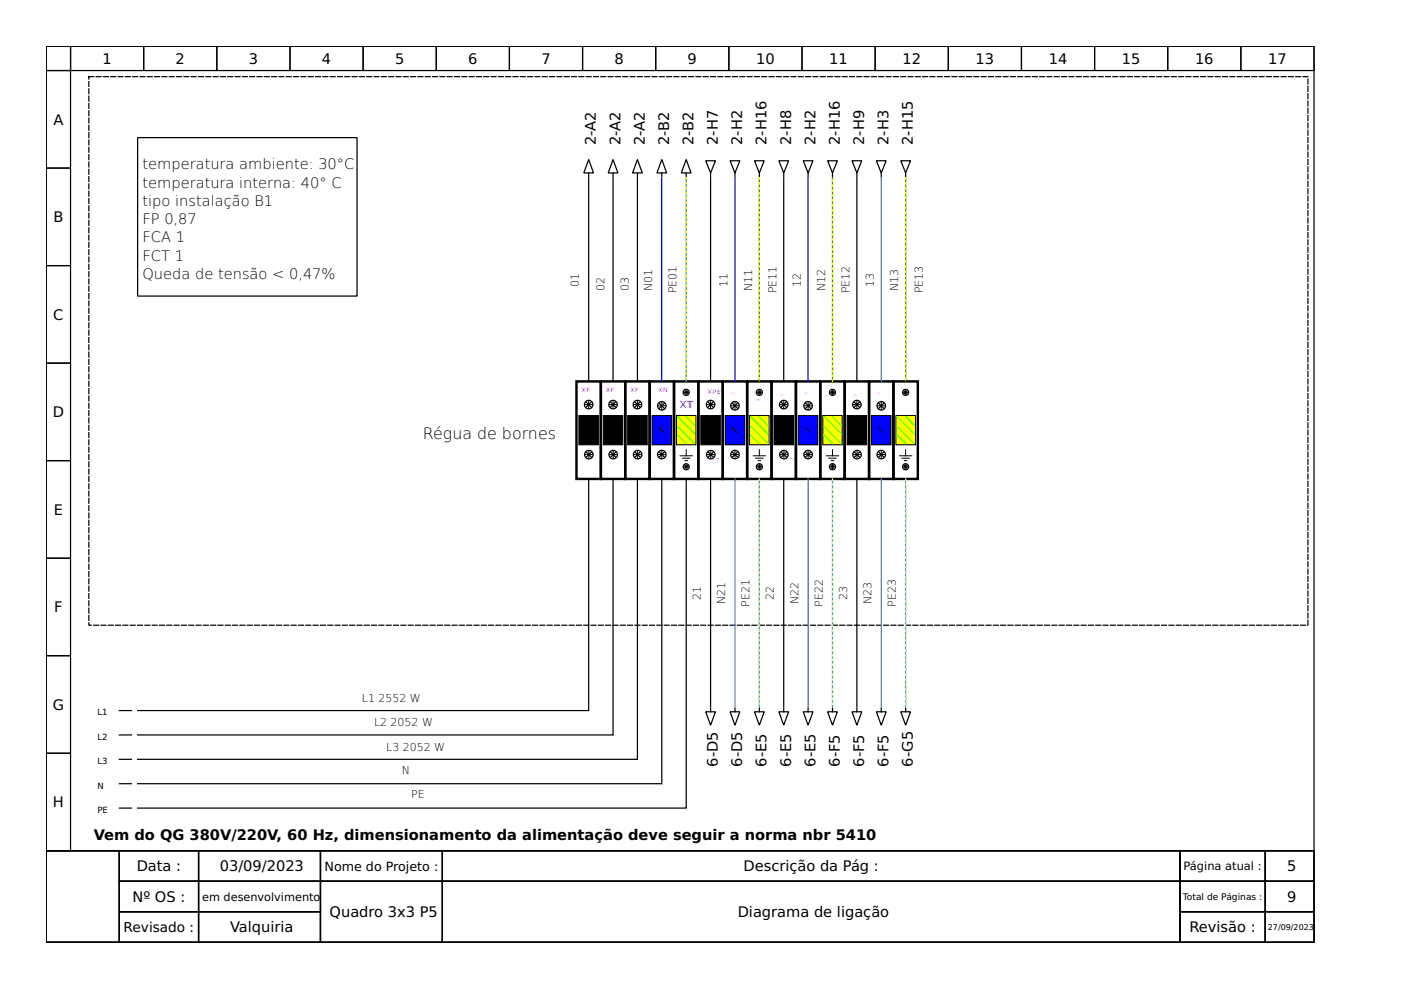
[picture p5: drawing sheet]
<svg xmlns="http://www.w3.org/2000/svg" width="297mm" height="210mm" viewBox="0 0 297 210" stroke-linecap="round" stroke-linejoin="round" font-family="sans-serif">
<g fill="none" stroke="#000" stroke-width=".26">
<path d="M9.8 9.8h268.8v170.6h-268.8zM9.8 9.8h5.2v5.2h-5.2zM9.8 15h5.2v20.6h-5.2zM15 9.8h15.5v5.2h-15.5zM30.5 9.8h15.5v5.2h-15.5zM46 9.8h15.5v5.2h-15.5zM61.5 9.8h15.5v5.2h-15.5zM77 9.8h15.5v5.2h-15.5zM92.5 9.8h15.5v5.2h-15.5zM108 9.8h15.5v5.2h-15.5zM123.5 9.8h15.5v5.2h-15.5zM139 9.8h15.5v5.2h-15.5z"/>
<path d="M154.5 9.8h15.5v5.2h-15.5zM170 9.8h15.6v5.2h-15.6zM185.6 9.8h15.5v5.2h-15.5zM201.1 9.8h15.5v5.2h-15.5zM216.6 9.8h15.5v5.2h-15.5zM232.1 9.8h15.5v5.2h-15.5zM247.6 9.8h15.5v5.2h-15.5zM263.1 9.8h15.5v5.2h-15.5zM9.8 35.6h5.2v20.7h-5.2zM29.2 29.2h46.5v33.6h-46.5zM185.8 34.1h2.1l-1.1 2.6zM186.8 36.7v.7"/>
<path d="M9.8 56.3h5.2v20.7h-5.2zM86 57.6h.1M9.8 77h5.2v20.7h-5.2zM9.8 97.7h5.2v20.6h-5.2zM186.3 85.5l1.1 1.1M186.3 95.9l1.1 1M187.4 95.9l-1.1 1M187.4 85.5l-1.1 1.1M9.8 118.3h5.2v20.7h-5.2zM9.8 139h5.2v20.7h-5.2zM9.8 159.7h5.2v20.7h-5.2zM25.3 150.7h2.6"/>
<path d="M25.3 155.8h2.6M25.3 171.3h2.6M25.3 161h2.6M25.3 166.2h2.6M9.8 180.4h268.8v19.4h-268.8zM9.8 180.4h15.5v19.4h-15.5zM25.3 180.4h16.8v6.4h-16.8zM25.3 186.8h16.8v6.5h-16.8zM25.3 193.3h16.8v6.5h-16.8zM42.1 180.4h25.8v6.4h-25.8zM42.1 186.8h25.8v6.5h-25.8zM42.1 193.3h25.8v6.5h-25.8z"/>
<path d="M67.9 180.4h25.9v6.4h-25.9zM67.9 186.8h25.9v13h-25.9zM93.8 180.4h156.4v6.4h-156.4zM93.8 186.8h156.4v13h-156.4zM250.2 180.4h18.1v6.4h-18.1zM250.2 186.8h18.1v6.5h-18.1zM250.2 193.3h18.1v6.5h-18.1zM268.3 180.4h10.3v6.4h-10.3zM268.3 186.8h10.3v6.5h-10.3zM268.3 193.3h10.3v6.5h-10.3z"/>
<circle cx="186.8" cy="96.4" r=".9"/>
<circle cx="186.8" cy="86" r=".9"/>
</g>
<path d="M18.8 16.3h258.5v116.3h-258.5z" fill="none" stroke="#000" stroke-width=".26" stroke-dasharray="1 .5"/>
<path d="M184.3 80.9h5.1v20.6h-5.1z" fill="none" stroke="#000" stroke-width=".52"/>
<path d="M184.8 88.1h4.1v6.2h-4.1z" fill-rule="evenodd" fill="#00f" stroke="#000" stroke-width=".21"/>
<path d="M124 85.8h1.6M124.1 96.4h1.5M124.8 85v1.6M124.8 95.6v1.6M186.1 86h1.5M186.1 96.4h1.5M186.3 90.7l1.1 1M186.8 85.3v1.5M186.8 95.6v1.6" fill="none" stroke="#000" stroke-width=".21"/>
<g fill="none" stroke="#000" stroke-width=".26">
<path d="M124.3 85.3l1 1M124.3 95.9l1.1 1M125.3 85.3l-1 1M125.4 95.9l-1.1 1M185.8 150.9h2.1l-1.1 2.9zM186.8 150.1v.8"/>
<circle cx="124.8" cy="85.8" r=".9"/>
<circle cx="124.8" cy="96.4" r=".9"/>
<circle cx="192" cy="99" r=".65"/>
</g>
<path d="M122.2 80.9h5.2v20.6h-5.2z" fill="none" stroke="#000" stroke-width=".52"/>
<path d="M122.7 88.1h4.2v6.2h-4.2z" fill-rule="evenodd" fill="#000" stroke="#000" stroke-width=".21"/>
<path d="M189.9 88.1h4.2v6.2h-4.2z" fill-rule="evenodd" fill="#ff0" stroke="#000" stroke-width=".21"/>
<g fill="none" stroke="#000" stroke-width=".26">
<path d="M130 33.8l1 2.9h-2.1zM130 36.7v.7M140.3 33.8l1.1 2.9h-2.1zM140.3 36.7v.7M129.5 85.3l1 1M129.5 95.9l1 1M130.5 85.3l-1 1M130.5 95.9l-1 1M139.8 85.5l1 1.1M139.8 95.9l1 1M140.8 95.9l-1 1M140.8 85.5l-1 1.1"/>
<path d="M150.1 85.3l1.1 1M150.2 95.9l1 1M151.2 85.3l-1.1 1M151.2 95.9l-1 1M165.6 85.3l1.1 1M165.7 95.9l1 1M166.7 85.3l-1.1 1M166.7 95.9l-1 1M181.2 85.3l1 1M181.2 95.9l1 1M182.2 85.3l-1 1M182.2 95.9l-1 1"/>
<path d="M191.8 98.7l.5 .5M191.8 82.9l.5 .6M192.3 98.7l-.5 .5M192.3 82.9l-.5 .6M191 150.9h2l-1 2.9zM192 150.1v.8"/>
<circle cx="130" cy="85.8" r=".9"/>
<circle cx="130" cy="96.4" r=".9"/>
<circle cx="140.3" cy="86" r=".9"/>
<circle cx="140.3" cy="96.4" r=".9"/>
<circle cx="150.7" cy="85.8" r=".9"/>
<circle cx="150.7" cy="96.4" r=".9"/>
<circle cx="166.2" cy="85.8" r=".9"/>
<circle cx="166.2" cy="96.4" r=".9"/>
<circle cx="181.7" cy="85.8" r=".9"/>
<circle cx="181.7" cy="96.4" r=".9"/>
<circle cx="192" cy="83.2" r=".65"/>
</g>
<path d="M127.4 80.9h5.2v20.6h-5.2zM137.7 80.9h5.2v20.6h-5.2zM148.1 80.9h5.1v20.6h-5.1zM163.6 80.9h5.1v20.6h-5.1zM179.1 80.9h5.2v20.6h-5.2zM189.4 80.9h5.2v20.6h-5.2z" fill="none" stroke="#000" stroke-width=".52"/>
<g fill="none" stroke="#000" stroke-width=".21">
<path d="M129.2 85.8h1.6M129.2 96.4h1.6M130 85v1.6M130 95.6v1.6M149.9 85.8h1.5M149.9 96.4h1.6M150.7 85v1.6M150.7 95.6v1.6M165.4 85.8h1.5M165.4 96.4h1.6M166.2 85v1.6M166.2 95.6v1.6"/>
<path d="M180.9 85.8h1.5M180.9 96.4h1.6M181.7 85v1.6M181.7 95.6v1.6M190.7 96.6h2.6M191.2 97.2h1.6M191.5 99h1M191.5 83.2h1M191.8 97.7h.5M192 82.7v1M192 95.3v1.3M192 98.4v1.1"/>
</g>
<path d="M190.2 88.4l3.6 3.6M190.2 90.4l3.6 3.7M190.2 92.2l1.8 1.9M192 88.4l1.8 1.8" fill="none" stroke="#0f0" stroke-width=".26"/>
<g fill="#000" stroke="#000" stroke-width=".21">
<path d="M127.9 88.1h4.1v6.2h-4.1z" fill-rule="evenodd"/>
<path d="M148.6 88.1h4.1v6.2h-4.1z" fill-rule="evenodd"/>
<path d="M164.1 88.1h4.1v6.2h-4.1z" fill-rule="evenodd"/>
<path d="M179.6 88.1h4.1v6.2h-4.1z" fill-rule="evenodd"/>
</g>
<path d="M138.3 88.1h4.1v6.2h-4.1z" fill-rule="evenodd" fill="#00f" stroke="#000" stroke-width=".21"/>
<path d="M139.5 86h1.6M139.5 96.4h1.6M139.8 90.7l1 1M140.3 85.3v1.5M140.3 95.6v1.6" fill="none" stroke="#000" stroke-width=".21"/>
<g fill="none" stroke="#000" stroke-width=".26">
<path d="M191 34.1h2l-1 2.6zM192 36.7v.7M155.3 85.5l1 1.1M155.3 95.9l1 1M156.3 95.9l-1 1M156.3 85.5l-1 1.1M180.6 150.9h2.1l-1 2.9zM181.7 150.1v.8"/>
<circle cx="155.8" cy="86" r=".9"/>
<circle cx="155.8" cy="96.4" r=".9"/>
</g>
<path d="M153.2 80.9h5.2v20.6h-5.2z" fill="none" stroke="#000" stroke-width=".52"/>
<path d="M153.8 88.1h4.1v6.2h-4.1z" fill-rule="evenodd" fill="#00f" stroke="#000" stroke-width=".21"/>
<path d="M155.1 86h1.5M155.1 96.4h1.5M155.3 90.7l1 1M155.8 85.3v1.5M155.8 95.6v1.6" fill="none" stroke="#000" stroke-width=".21"/>
<g fill="none" stroke="#000" stroke-width=".26">
<path d="M154.8 34.1h2.1l-1.1 2.6zM155.8 36.7v.7M165.1 150.9h2.1l-1 2.9zM166.2 150.1v.8"/>
<circle cx="161" cy="99" r=".65"/>
</g>
<path d="M158.9 88.1h4.2v6.2h-4.2z" fill-rule="evenodd" fill="#ff0" stroke="#000" stroke-width=".21"/>
<g fill="none" stroke="#000" stroke-width=".26">
<path d="M160.7 98.7l.6 .5M160.7 82.9l.6 .6M161.3 98.7l-.6 .5M161.3 82.9l-.6 .6"/>
<circle cx="161" cy="83.2" r=".65"/>
<circle cx="176.5" cy="99" r=".65"/>
</g>
<path d="M158.4 80.9h5.2v20.6h-5.2z" fill="none" stroke="#000" stroke-width=".52"/>
<path d="M159.7 96.6h2.6M160.2 97.2h1.6M160.5 99h1M160.5 83.2h1M160.7 97.7h.6M161 82.7v1M161 95.3v1.3M161 98.4v1.1" fill="none" stroke="#000" stroke-width=".21"/>
<path d="M159.2 88.4l3.6 3.6M159.2 90.4l3.6 3.7M159.2 92.2l1.8 1.9M161 88.4l1.8 1.8" fill="none" stroke="#0f0" stroke-width=".26"/>
<path d="M174.4 88.1h4.2v6.2h-4.2z" fill-rule="evenodd" fill="#ff0" stroke="#000" stroke-width=".21"/>
<g fill="none" stroke="#000" stroke-width=".26">
<path d="M165.1 34.1h2.1l-1 2.6zM166.2 36.7v.7M180.6 34.1h2.1l-1 2.6zM181.7 36.7v.7M170.8 85.5l1.1 1.1M170.8 95.9l1.1 1M171.9 95.9l-1.1 1M171.9 85.5l-1.1 1.1M176.2 98.7l.6 .5M176.2 82.9l.6 .6M176.8 98.7l-.6 .5M176.8 82.9l-.6 .6"/>
<circle cx="171.3" cy="96.4" r=".9"/>
<circle cx="171.3" cy="86" r=".9"/>
<circle cx="176.5" cy="83.2" r=".65"/>
</g>
<path d="M168.7 80.9h5.2v20.6h-5.2zM173.9 80.9h5.2v20.6h-5.2z" fill="none" stroke="#000" stroke-width=".52"/>
<path d="M175.2 96.6h2.6M175.7 97.2h1.6M176 99h1M176 83.2h1M176.2 97.7h.6M176.5 82.7v1M176.5 95.3v1.3M176.5 98.4v1.1" fill="none" stroke="#000" stroke-width=".21"/>
<path d="M174.7 88.4l3.6 3.6M174.7 90.4l3.6 3.7M174.7 92.2l1.8 1.9M176.5 88.4l1.8 1.8" fill="none" stroke="#0f0" stroke-width=".26"/>
<path d="M169.3 88.1h4.1v6.2h-4.1z" fill-rule="evenodd" fill="#00f" stroke="#000" stroke-width=".21"/>
<path d="M134.4 85.8h1.5M134.4 96.4h1.6M135.1 85v1.6M135.2 95.6v1.6M170.6 86h1.5M170.6 96.4h1.5M170.8 90.7l1.1 1M171.3 85.3v1.5M171.3 95.6v1.6" fill="none" stroke="#000" stroke-width=".21"/>
<g fill="none" stroke="#000" stroke-width=".26">
<path d="M124.8 33.8l1 2.9h-2zM124.8 36.7v.7M135.1 33.8l1.1 2.9h-2.1zM135.1 36.7v.7M145.5 33.8l1 2.9h-2zM145.5 36.7v.7M149.6 34.1h2.1l-1 2.6zM150.7 36.7v.7M160 34.1h2l-1 2.6zM161 36.7v.7M170.3 34.1h2.1l-1.1 2.6zM171.3 36.7v.7"/>
<path d="M134.6 85.3l1.1 1M134.7 95.9l1 1M135.7 85.3l-1.1 1M135.7 95.9l-1 1M149.6 150.9h2.1l-1 2.9zM150.7 150.1v.8M160 150.9h2l-1 2.9zM161 150.1v.8M170.3 150.9h2.1l-1.1 2.9zM171.3 150.1v.8M175.5 150.9h2l-1 2.9zM176.5 150.1v.8"/>
<circle cx="135.1" cy="85.8" r=".9"/>
<circle cx="135.2" cy="96.4" r=".9"/>
<circle cx="145.5" cy="99" r=".65"/>
</g>
<path d="M132.6 80.9h5.1v20.6h-5.1z" fill="none" stroke="#000" stroke-width=".52"/>
<path d="M133.1 88.1h4.1v6.2h-4.1z" fill-rule="evenodd" fill="#000" stroke="#000" stroke-width=".21"/>
<path d="M143.4 88.1h4.2v6.2h-4.2z" fill-rule="evenodd" fill="#ff0" stroke="#000" stroke-width=".21"/>
<g fill="none" stroke="#000" stroke-width=".26">
<path d="M124.8 37.7v43.2M130 37.7v43.2M135.1 37.7v43.2M150.7 37.7v43.2M166.2 37.7v43.2M175.5 34.1h2l-1 2.6zM176.5 36.7v.7M181.7 37.7v43.2M145.2 98.7l.5 .5M145.2 82.9l.5 .6M145.7 98.7l-.5 .5M145.7 82.9l-.5 .6"/>
<path d="M124.8 101.5v49.2h-95.6M130 101.5v54.3h-100.8M135.1 101.5v59.5h-105.9M140.3 101.5v64.7h-111.1M145.5 101.5v69.8h-116.3M150.7 101.5v48.4M166.2 101.5v48.4M181.7 101.5v48.4M154.8 150.9h2.1l-1.1 2.9zM155.8 150.1v.8"/>
<circle cx="145.5" cy="83.2" r=".65"/>
</g>
<path d="M142.9 80.9h5.2v20.6h-5.2z" fill="none" stroke="#000" stroke-width=".52"/>
<path d="M144.2 96.6h2.6M144.7 97.2h1.6M145 99h1M145 83.2h1M145.2 97.7h.5M145.5 82.7v1M145.5 95.3v1.3M145.5 98.4v1.1" fill="none" stroke="#000" stroke-width=".21"/>
<path d="M143.7 88.4l3.6 3.6M143.7 90.4l3.6 3.7M143.7 92.2l1.8 1.9M145.5 88.4l1.8 1.8" fill="none" stroke="#0f0" stroke-width=".26"/>
<path d="M186.8 37.7v43.2" fill="none" stroke="#1c71d8" stroke-width=".26"/>
<path d="M155.8 101.5v48.4M171.3 101.5v48.4M186.8 101.5v48.4" fill="none" stroke="#3584e4" stroke-width=".26"/>
<path d="M161 37.7v43.2M176.5 37.7v43.2M192 37.7v43.2" fill="none" stroke="#0a0" stroke-width=".26"/>
<path d="M145.5 37.7v43.2M161 37.7v43.2M192 37.7v43.2M176.5 80.9v-43.2" fill="none" stroke="#ff0" stroke-width=".26" stroke-dasharray=".3 .8"/>
<path d="M140.3 37.7v43.2M155.8 37.7v43.2M171.3 37.7v43.2" fill="none" stroke="#00f" stroke-width=".26"/>
<path d="M161 101.5v48.4M176.5 101.5v48.4M192 101.5v48.4" fill="none" stroke="#33d17a" stroke-width=".26"/>
<path d="M161 101.5v48.4M176.5 101.5v48.4M192 101.5v48.4" fill="none" stroke="#f9f06b" stroke-width=".26" stroke-dasharray=".3 .8"/>
<path d="M145.5 37.7v43.2" fill="none" stroke="#2ec27e" stroke-width=".26"/>
<text font-size="3.4" x="89.7" y="93">Régua de bornes</text>
<g font-size="3.1">
<text x="21.7" y="13.5">1</text>
<text x="37.2" y="13.5">2</text>
<text x="52.7" y="13.5">3</text>
<text x="68.3" y="13.5">4</text>
<text x="83.8" y="13.5">5</text>
<text x="99.3" y="13.5">6</text>
<text x="114.8" y="13.5">7</text>
<text x="130.3" y="13.5">8</text>
<text x="145.8" y="13.5">9</text>
<text x="160.3" y="13.5">10</text>
<text x="175.8" y="13.5">11</text>
<text x="191.3" y="13.5">12</text>
<text x="206.8" y="13.5">13</text>
<text x="222.4" y="13.5">14</text>
<text x="237.9" y="13.5">15</text>
<text x="253.4" y="13.5">16</text>
<text x="268.9" y="13.5">17</text>
<text x="11.3" y="26.5">A</text>
<text x="30.2" y="35.9">temperatura ambiente: 30°C</text>
<text x="126.4" y="30.7" transform="rotate(-90 126.4 30.7)">2-A2</text>
<text x="131.5" y="30.7" transform="rotate(-90 131.5 30.7)">2-A2</text>
<text x="136.7" y="30.7" transform="rotate(-90 136.7 30.7)">2-A2</text>
<text x="141.9" y="30.7" transform="rotate(-90 141.9 30.7)">2-B2</text>
<text x="147" y="30.7" transform="rotate(-90 147 30.7)">2-B2</text>
<text x="152.2" y="30.7" transform="rotate(-90 152.2 30.7)">2-H7</text>
<text x="157.4" y="30.7" transform="rotate(-90 157.4 30.7)">2-H2</text>
<text x="162.5" y="30.7" transform="rotate(-90 162.5 30.7)">2-H16</text>
<text x="167.7" y="30.7" transform="rotate(-90 167.7 30.7)">2-H8</text>
<text x="172.9" y="30.7" transform="rotate(-90 172.9 30.7)">2-H2</text>
<text x="178.1" y="30.7" transform="rotate(-90 178.1 30.7)">2-H16</text>
<text x="183.2" y="30.7" transform="rotate(-90 183.2 30.7)">2-H9</text>
<text x="188.4" y="30.7" transform="rotate(-90 188.4 30.7)">2-H3</text>
<text x="193.6" y="30.7" transform="rotate(-90 193.6 30.7)">2-H15</text>
<text x="30.2" y="39.8">temperatura interna: 40° C</text>
<text x="11.3" y="47.1">B</text>
<text x="30.2" y="43.6">tipo instalação B1</text>
<text x="30.2" y="47.5">FP 0,87</text>
<text x="30.2" y="51.4">FCA 1</text>
<text x="30.2" y="55.3">FCT 1</text>
<text x="30.2" y="59.2">Queda de tensão &lt; 0,47%</text>
<text x="11.3" y="67.8">C</text>
<text x="11.2" y="88.5">D</text>
<text x="11.4" y="109.2">E</text>
<text x="11.5" y="129.8">F</text>
<text x="11.2" y="150.5">G</text>
<text x="152.2" y="162.5" transform="rotate(-90 152.2 162.5)">6-D5</text>
<text x="157.4" y="162.5" transform="rotate(-90 157.4 162.5)">6-D5</text>
<text x="162.5" y="162.5" transform="rotate(-90 162.5 162.5)">6-E5</text>
<text x="167.7" y="162.5" transform="rotate(-90 167.7 162.5)">6-E5</text>
<text x="172.9" y="162.5" transform="rotate(-90 172.9 162.5)">6-E5</text>
<text x="178.1" y="162.5" transform="rotate(-90 178.1 162.5)">6-F5</text>
<text x="183.2" y="162.5" transform="rotate(-90 183.2 162.5)">6-F5</text>
<text x="188.4" y="162.5" transform="rotate(-90 188.4 162.5)">6-F5</text>
<text x="193.6" y="162.5" transform="rotate(-90 193.6 162.5)">6-G5</text>
<text x="11.2" y="171.2">H</text>
<text x="19.9" y="178.1">Vem do QG 380V/220V, 60 Hz, dimensionamento da alimentação deve seguir a norma nbr 5410</text>
<text x="29" y="184.8">Data :</text>
<text x="46.6" y="184.8">03/09/2023</text>
<text x="157.6" y="184.8">Descrição da Pág :</text>
<text x="272.9" y="184.8">5</text>
<text x="28.1" y="191.2">Nº OS :</text>
<text x="272.9" y="191.2">9</text>
<text x="48.8" y="197.7">Valquiria</text>
<text x="69.9" y="194.5">Quadro 3x3 P5</text>
<text x="156.4" y="194.5">Diagrama de ligação</text>
<text x="252.2" y="197.7">Revisão :</text>
</g>
<text font-size="2.9" x="26.2" y="197.6">Revisado :</text>
<text font-size="2.7" x="68.8" y="184.6">Nome do Projeto :</text>
<g font-size="2.4">
<text x="250.9" y="184.5">Página atual :</text>
<text x="42.9" y="191">em desenvolvimento</text>
</g>
<g font-size="2.3">
<text x="122.7" y="60.8" transform="rotate(-90 122.7 60.8)">01</text>
<text x="128.2" y="61.7" transform="rotate(-90 128.2 61.7)">02</text>
<text x="133.3" y="61.7" transform="rotate(-90 133.3 61.7)">03</text>
<text x="138.3" y="61.6" transform="rotate(-90 138.3 61.6)">N01</text>
<text x="143.4" y="62.2" transform="rotate(-90 143.4 62.2)">PE01</text>
<text x="154.3" y="60.8" transform="rotate(-90 154.3 60.8)">11</text>
<text x="159.4" y="61.6" transform="rotate(-90 159.4 61.6)">N11</text>
<text x="164.6" y="62.2" transform="rotate(-90 164.6 62.2)">PE11</text>
<text x="169.8" y="60.8" transform="rotate(-90 169.8 60.8)">12</text>
<text x="175" y="61.6" transform="rotate(-90 175 61.6)">N12</text>
<text x="180.1" y="62.2" transform="rotate(-90 180.1 62.2)">PE12</text>
<text x="185.3" y="60.8" transform="rotate(-90 185.3 60.8)">13</text>
<text x="190.5" y="61.6" transform="rotate(-90 190.5 61.6)">N13</text>
<text x="195.6" y="62.2" transform="rotate(-90 195.6 62.2)">PE13</text>
<text x="148.6" y="127.2" transform="rotate(-90 148.6 127.2)">21</text>
<text x="153.8" y="128.1" transform="rotate(-90 153.8 128.1)">N21</text>
<text x="158.9" y="128.6" transform="rotate(-90 158.9 128.6)">PE21</text>
<text x="164.1" y="127.2" transform="rotate(-90 164.1 127.2)">22</text>
<text x="169.3" y="128.1" transform="rotate(-90 169.3 128.1)">N22</text>
<text x="174.4" y="128.6" transform="rotate(-90 174.4 128.6)">PE22</text>
<text x="179.6" y="127.2" transform="rotate(-90 179.6 127.2)">23</text>
<text x="184.8" y="128.1" transform="rotate(-90 184.8 128.1)">N23</text>
<text x="189.9" y="128.6" transform="rotate(-90 189.9 128.6)">PE23</text>
<text x="76.7" y="148.8">L1</text>
<text x="80.2" y="148.8">2552 W</text>
<text x="79.3" y="154">L2</text>
<text x="82.8" y="154">2052 W</text>
<text x="81.9" y="159.2">L3</text>
<text x="85.4" y="159.2">2052 W</text>
<text x="85.2" y="164.1">N</text>
<text x="87.2" y="169.3">PE</text>
</g>
<g font-size="2.1" fill="#f0f">
<text x="144.1" y="86.6">XT</text>
<text x="160.2" y="84.5">_</text>
<text x="151.7" y="96.9">_</text>
<text x="167.2" y="96.9">_</text>
</g>
<text font-size="1.9" x="250.8" y="190.8">Total de Páginas :</text>
<g font-size="1.8">
<text x="20.6" y="151.7">L1</text>
<text x="20.6" y="156.9">L2</text>
<text x="20.6" y="167.2">N</text>
<text x="20.6" y="162">L3</text>
<text x="20.6" y="172.4">PE</text>
</g>
<text font-size="1.7" x="268.8" y="197.2">27/09/2023</text>
<g font-size="1.3" fill="#f0f">
<text x="123.3" y="83.2">XF</text>
<text x="128.4" y="83.2">XF</text>
<text x="133.6" y="83.2">XF</text>
<text x="139.5" y="83.2">XN</text>
<text x="150" y="83.5">XPE</text>
<text x="155.1" y="83.2">_</text>
<text x="165.4" y="83.5">_</text>
<text x="170.6" y="83.2">_</text>
<text x="180.9" y="83.5">_</text>
<text x="186.1" y="83.2">_</text>
</g>
</svg>
